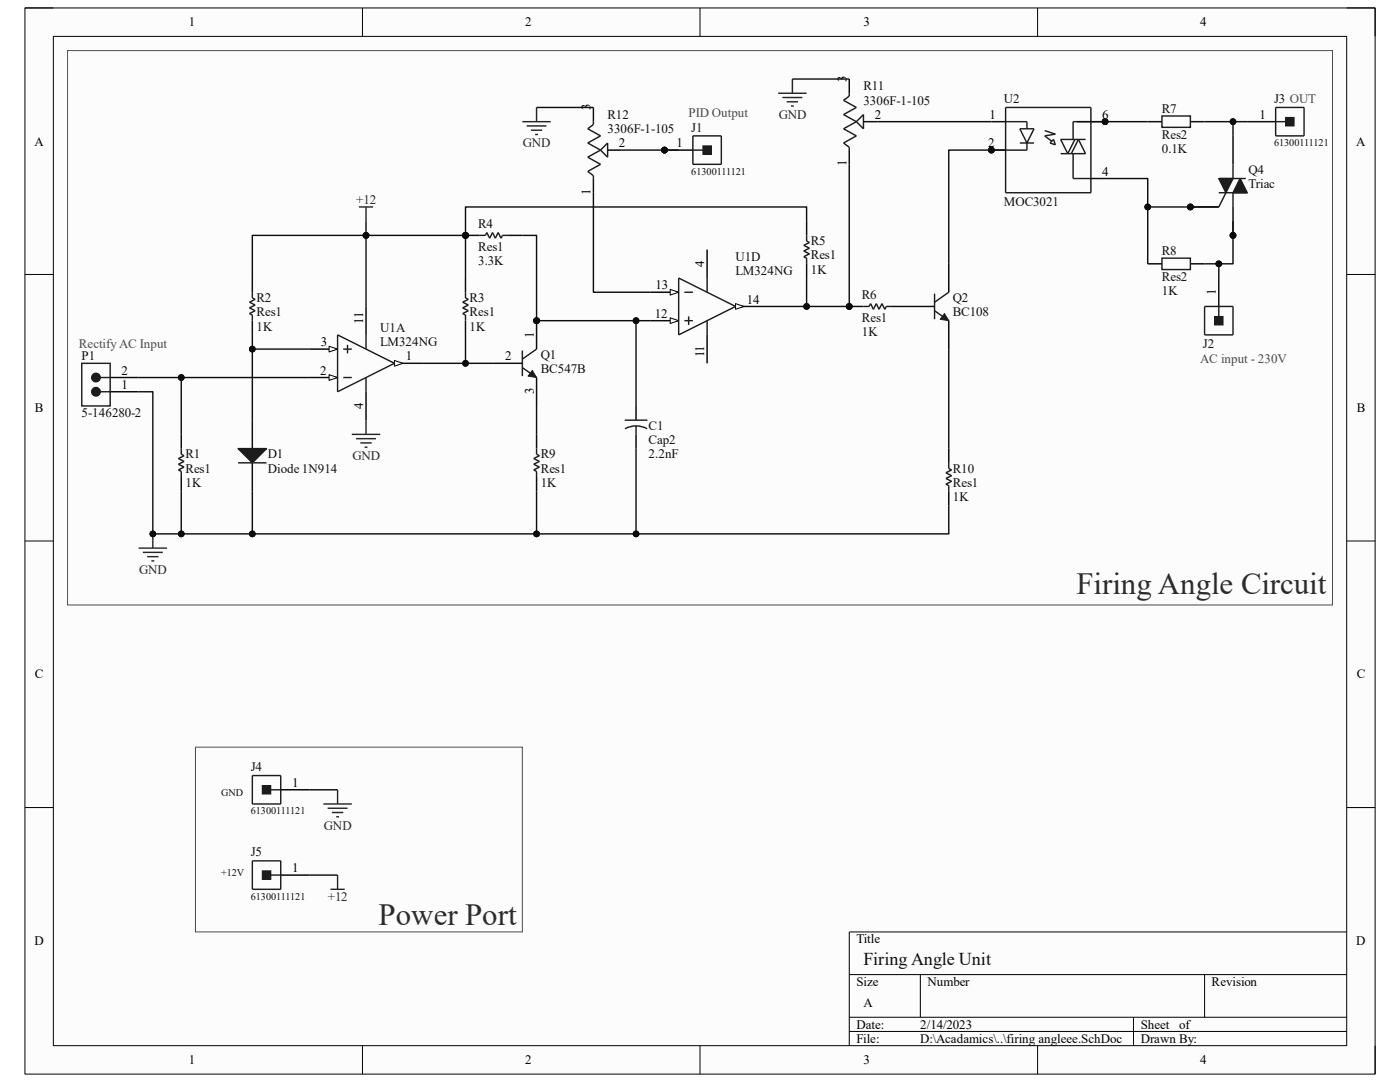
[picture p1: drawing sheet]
<svg xmlns="http://www.w3.org/2000/svg" width="279mm" height="216mm" viewBox="0 0 279 216" stroke-linecap="round" stroke-linejoin="round" font-family="sans-serif">
<path d="M5 1.6h269.4v212.7h-269.4z" fill-rule="evenodd" fill="#fcfcfc"/>
<path d="M5 1.6h269.4v212.7h-269.4z" fill="none" stroke="#000" stroke-width=".2"/>
<path d="M10.6 7.3h258.2v201.4h-258.2z" fill-rule="evenodd" fill="#fcfcfc"/>
<g fill="none" stroke="#000" stroke-width=".2">
<path d="M5 1.6h5.6M10.6 7.3h258.2v201.4h-258.2zM72.3 1.6v5.7M139.7 1.6v5.7M207.1 1.6v5.7M268.8 1.6h5.6v5.7M5 54.8h5.6M268.8 54.8h5.6M5 107.9h5.6M268.8 107.9h5.6M5 161.1h5.6M268.8 161.1h5.6"/>
<path d="M169.5 194.5h99.3M183.7 194.5v8.5M240.4 194.5v8.5M268.8 186h-99.3v22.7M72.3 208.7v5.6M139.7 208.7v5.6M169.5 203h99.3M169.5 205.8h99.3M207.1 208.7v5.6M226.2 203v5.7M274.4 208.7v5.6"/>
</g>
<path d="M22 75.3h5.7M22 78.2h5.7" fill="none" stroke="#000" stroke-width=".28"/>
<path d="M16.3 72.5h5.7v8.5h-5.7z" fill="none" stroke="#1c1c1c" stroke-width=".28"/>
<circle cx="19.2" cy="78.2" r=".85" fill="#1c1c1c"/>
<circle cx="19.2" cy="78.2" r=".85" fill="none" stroke="#1c1c1c" stroke-width=".28"/>
<circle cx="19.2" cy="75.3" r=".85" fill="#1c1c1c"/>
<g fill="none" stroke="#1c1c1c" stroke-width=".28">
<path d="M20 75.3h2M20 78.2h2"/>
<circle cx="19.2" cy="75.3" r=".85"/>
</g>
<path d="M78.7 72.5h5.7" fill="none" stroke="#000" stroke-width=".28"/>
<path d="M78.7 71.9l1.7 .6-1.7 .6z" fill="#fbfbfb"/>
<path d="M78.7 71.9l1.7 .6-1.7 .6z" fill="none" stroke="#000" stroke-width=".2"/>
<path d="M61.7 75.3h5.7" fill="none" stroke="#000" stroke-width=".28"/>
<path d="M65.7 74.8l1.7 .5-1.7 .6z" fill="#fbfbfb"/>
<path d="M65.7 74.8l1.7 .5-1.7 .6z" fill="none" stroke="#000" stroke-width=".2"/>
<path d="M61.7 69.7h5.7" fill="none" stroke="#000" stroke-width=".28"/>
<path d="M65.7 69.1l1.7 .6-1.7 .5z" fill="#fbfbfb"/>
<path d="M65.7 69.1l1.7 .6-1.7 .5z" fill="none" stroke="#000" stroke-width=".2"/>
<path d="M67.4 66.8l11.3 5.7-11.3 5.7zM68.5 75.3h1.7M68.5 69.7h1.7M69.4 68.8v1.7M73 66.8v2.9M73 75.3v2.9" fill="none" stroke="#1c1c1c" stroke-width=".28"/>
<path d="M73 61.2v5.6M73 78.2v5.6" fill="none" stroke="#000" stroke-width=".28"/>
<path d="M129.8 64h5.6" fill="none" stroke="#000" stroke-width=".29"/>
<path d="M133.7 63.4l1.7 .6-1.7 .6z" fill="#fbfbfb"/>
<path d="M133.7 63.4l1.7 .6-1.7 .6z" fill="none" stroke="#000" stroke-width=".2"/>
<path d="M129.8 58.3h5.6" fill="none" stroke="#000" stroke-width=".29"/>
<path d="M133.7 57.7l1.7 .6-1.7 .6z" fill="#fbfbfb"/>
<path d="M133.7 57.7l1.7 .6-1.7 .6z" fill="none" stroke="#000" stroke-width=".2"/>
<path d="M146.8 61.2h5.7" fill="none" stroke="#000" stroke-width=".29"/>
<path d="M146.8 60.6l1.7 .6-1.7 .5z" fill="#fbfbfb"/>
<path d="M146.8 60.6l1.7 .6-1.7 .5z" fill="none" stroke="#000" stroke-width=".2"/>
<path d="M135.4 55.5l11.4 5.7-11.4 5.6zM136.6 58.3h1.7M141.1 55.5v2.8M136.6 64h1.7M137.4 63.1v1.7M141.1 64v2.8" fill="none" stroke="#1c1c1c" stroke-width=".29"/>
<path d="M141.1 49.8v5.7M141.1 66.8v5.7" fill="none" stroke="#000" stroke-width=".29"/>
<circle cx="107.1" cy="64" r=".57" fill="#0e0e0e"/>
<circle cx="107.1" cy="64" r=".57" fill="none" stroke="#0e0e0e" stroke-width=".2"/>
<path d="M107.1 64v5.7" fill="none" stroke="#000" stroke-width=".29"/>
<circle cx="107.1" cy="64" r=".57" fill="#0e0e0e"/>
<circle cx="107.1" cy="64" r=".57" fill="none" stroke="#0e0e0e" stroke-width=".2"/>
<path d="M98.6 72.5h5.6M107.1 75.3v5.7" fill="none" stroke="#000" stroke-width=".29"/>
<path d="M104.2 73.3l2.9 2M104.2 69.9v5.2M107.1 69.7l-2.9 1.9" fill="none" stroke="#1c1c1c" stroke-width=".29"/>
<path d="M106.2 73.9l.9 1.4-1.7-.2z" fill="#1c1c1c"/>
<path d="M106.2 73.9l.9 1.4-1.7-.2z" fill="none" stroke="#1c1c1c" stroke-width=".2"/>
<circle cx="132.6" cy="30" r=".57" fill="#0e0e0e"/>
<circle cx="132.6" cy="30" r=".57" fill="none" stroke="#0e0e0e" stroke-width=".2"/>
<path d="M132.6 30h5.7" fill="none" stroke="#000" stroke-width=".29"/>
<circle cx="132.6" cy="30" r=".57" fill="#0e0e0e"/>
<circle cx="132.6" cy="30" r=".57" fill="none" stroke="#0e0e0e" stroke-width=".2"/>
<path d="M138.3 27.1h5.7v5.7h-5.7zM138.3 30h2" fill="none" stroke="#1c1c1c" stroke-width=".29"/>
<path d="M140.3 29.1h1.7v1.7h-1.7z" fill-rule="evenodd" fill="#1c1c1c"/>
<path d="M140.3 29.1h1.7v1.7h-1.7z" fill="none" stroke="#1c1c1c" stroke-width=".2"/>
<path d="M243.2 55.5v5.7" fill="none" stroke="#000" stroke-width=".29"/>
<path d="M240.4 61.2h5.7v5.6h-5.7zM243.2 61.2v1.9" fill="none" stroke="#1c1c1c" stroke-width=".29"/>
<path d="M242.4 63.1h1.7v1.7h-1.7z" fill-rule="evenodd" fill="#1c1c1c"/>
<path d="M242.4 63.1h1.7v1.7h-1.7z" fill="none" stroke="#1c1c1c" stroke-width=".2"/>
<path d="M248.9 24.3h5.7" fill="none" stroke="#000" stroke-width=".29"/>
<path d="M254.6 21.4h5.7v5.7h-5.7zM254.6 24.3h2" fill="none" stroke="#1c1c1c" stroke-width=".29"/>
<path d="M256.6 23.4h1.7v1.7h-1.7z" fill-rule="evenodd" fill="#1c1c1c"/>
<path d="M256.6 23.4h1.7v1.7h-1.7z" fill="none" stroke="#1c1c1c" stroke-width=".2"/>
<path d="M50.4 83.8v5.7M50.4 92.4v5.6" fill="none" stroke="#000" stroke-width=".29"/>
<path d="M47.5 89.5h5.7l-2.8 2.9z" fill="#1c1c1c"/>
<path d="M47.5 89.5h5.7l-2.8 2.9zM47.5 92.4h5.7" fill="none" stroke="#1c1c1c" stroke-width=".29"/>
<path d="M27.7 109.4h5.6M28.5 110.2h4M29.4 111.1h2.2M30.2 111.9h.6M30.5 106.5v2.9" fill="none" stroke="#262626" stroke-width=".29"/>
<circle cx="30.5" cy="106.5" r=".57" fill="#0e0e0e"/>
<circle cx="30.5" cy="106.5" r=".57" fill="none" stroke="#0e0e0e" stroke-width=".2"/>
<path d="M70.2 86.7h5.7M71.1 87.5h3.9M71.9 88.4h2.3M72.8 89.2h.5M73 83.8v2.9" fill="none" stroke="#262626" stroke-width=".29"/>
<path d="M71.6 41.3h2.9M73 41.3v2.8" fill="none" stroke="#262626" stroke-width=".28"/>
<circle cx="246.1" cy="47" r=".57" fill="#0e0e0e"/>
<circle cx="246.1" cy="47" r=".57" fill="none" stroke="#0e0e0e" stroke-width=".2"/>
<circle cx="237.6" cy="41.3" r=".57" fill="#0e0e0e"/>
<circle cx="237.6" cy="41.3" r=".57" fill="none" stroke="#0e0e0e" stroke-width=".2"/>
<path d="M246.1 27.1v5.7M246.1 41.3v5.7" fill="none" stroke="#000" stroke-width=".29"/>
<circle cx="246.1" cy="47" r=".57" fill="#0e0e0e"/>
<circle cx="246.1" cy="47" r=".57" fill="none" stroke="#0e0e0e" stroke-width=".2"/>
<path d="M237.6 41.3h5.6" fill="none" stroke="#000" stroke-width=".29"/>
<circle cx="237.6" cy="41.3" r=".57" fill="#0e0e0e"/>
<circle cx="237.6" cy="41.3" r=".57" fill="none" stroke="#0e0e0e" stroke-width=".2"/>
<path d="M244.7 38.5l-1.5 2.8M246.1 32.8v2.8M246.1 38.5v2.8" fill="none" stroke="#1c1c1c" stroke-width=".29"/>
<path d="M247.5 35.6l1.4 2.9h-2.8z" fill="#1c1c1c"/>
<path d="M247.5 35.6l1.4 2.9h-2.8z" fill="none" stroke="#1c1c1c" stroke-width=".29"/>
<path d="M243.2 35.6h2.9l-1.4 2.9z" fill="#1c1c1c"/>
<path d="M243.2 35.6h2.9l-1.4 2.9zM243.2 38.5h5.7M243.5 35.6h5.1M92.9 58.3v1.2l.6 .2-1.2 .6 1.2 .6-1.2 .5 1.2 .6-1.2 .6 .6 .3v1.1M36.2 89.5v1.2l.5 .2-1.1 .6 1.1 .6-1.1 .5 1.1 .6-1.1 .6 .6 .3v1.1" fill="none" stroke="#1c1c1c" stroke-width=".29"/>
<path d="M67.4 157.6v2.8M64.5 160.4h5.7M65.4 161.3h4M66 177.5h2.8M66.2 162.1h2.3M67.1 163h.6M67.4 174.6v2.9" fill="none" stroke="#262626" stroke-width=".29"/>
<path d="M13.5 10.1h252.4v110.6h-252.4zM39 149.1h65.2v36.9h-65.2z" fill="none" stroke="#4c4c4c" stroke-width=".2"/>
<path d="M50.4 55.5v2.8M50.4 64v2.8" fill="none" stroke="#000" stroke-width=".28"/>
<path d="M50.4 58.3v1.1l.5 .3-1.1 .6 1.1 .6-1.1 .5 1.1 .6-1.1 .6 .6 .3v1.1" fill="none" stroke="#1c1c1c" stroke-width=".28"/>
<path d="M92.9 55.5v2.8M92.9 64v2.8M36.2 86.7v2.8M36.2 95.2v2.8" fill="none" stroke="#000" stroke-width=".29"/>
<circle cx="92.9" cy="47" r=".57" fill="#0e0e0e"/>
<circle cx="92.9" cy="47" r=".57" fill="none" stroke="#0e0e0e" stroke-width=".2"/>
<path d="M92.9 47h2.8" fill="none" stroke="#000" stroke-width=".29"/>
<circle cx="92.9" cy="47" r=".57" fill="#0e0e0e"/>
<circle cx="92.9" cy="47" r=".57" fill="none" stroke="#0e0e0e" stroke-width=".2"/>
<path d="M101.4 47h2.8M161 44.1v2.9M161 52.6v2.9" fill="none" stroke="#000" stroke-width=".29"/>
<path d="M95.7 47h1.2l.3-.6 .5 1.1 .6-1.1 .6 1.1 .5-1.1 .6 1.1 .3-.5h1.1M161 47v1.1l.5 .3-1.1 .6 1.1 .5-1.1 .6 1.1 .6-1.1 .5 .6 .3v1.1" fill="none" stroke="#1c1c1c" stroke-width=".29"/>
<circle cx="169.5" cy="61.2" r=".57" fill="#0e0e0e"/>
<circle cx="169.5" cy="61.2" r=".57" fill="none" stroke="#0e0e0e" stroke-width=".2"/>
<path d="M169.5 61.2h2.8M178 61.2h2.8" fill="none" stroke="#000" stroke-width=".29"/>
<circle cx="169.5" cy="61.2" r=".57" fill="#0e0e0e"/>
<circle cx="169.5" cy="61.2" r=".57" fill="none" stroke="#0e0e0e" stroke-width=".2"/>
<path d="M231.9 23.1h5.7v2.3h-5.7zM231.9 51.5h5.7v2.3h-5.7zM172.3 61.2h1.2l.2-.6 .6 1.1 .6-1.1 .5 1.1 .6-1.1 .6 1.1 .3-.5h1.1M50.4 154.8h5.6v5.6h-5.6zM54 157.6h2" fill="none" stroke="#1c1c1c" stroke-width=".29"/>
<path d="M229.1 24.3h2.8M237.6 24.3h2.8M229.1 52.6h2.8M237.6 52.6h2.8M56 157.6h5.7" fill="none" stroke="#000" stroke-width=".29"/>
<path d="M52.3 156.7h1.7v1.7h-1.7z" fill-rule="evenodd" fill="#1c1c1c"/>
<path d="M52.3 156.7h1.7v1.7h-1.7z" fill="none" stroke="#1c1c1c" stroke-width=".2"/>
<path d="M56 174.6h5.7" fill="none" stroke="#000" stroke-width=".29"/>
<path d="M50.4 171.8h5.6v5.7h-5.6zM54 174.6h2" fill="none" stroke="#1c1c1c" stroke-width=".29"/>
<path d="M52.3 173.8h1.7v1.7h-1.7z" fill-rule="evenodd" fill="#1c1c1c"/>
<path d="M52.3 173.8h1.7v1.7h-1.7z" fill="none" stroke="#1c1c1c" stroke-width=".2"/>
<path d="M189.3 52.6v5.7M180.8 61.2h5.7M189.3 64v5.7M126.9 81v2.8M126.9 86.7v2.8" fill="none" stroke="#000" stroke-width=".29"/>
<path d="M186.5 58.6v5.1M189.3 58.3l-2.8 2M186.5 62l2.8 2M124.7 83.8h4.5M126.9 85l1 .1 1.2 .4M126.9 85l-.9 .1-1.3 .4M126.9 85v1.7" fill="none" stroke="#1c1c1c" stroke-width=".29"/>
<path d="M188.5 62.6l.8 1.4-1.7-.3z" fill="#1c1c1c"/>
<path d="M188.5 62.6l.8 1.4-1.7-.3z" fill="none" stroke="#1c1c1c" stroke-width=".2"/>
<path d="M169.5 15.8v2.8M118.4 21.4v2.9M118.4 35.6v2.9M121.3 30h2.8M169.5 30v2.8M172.3 24.3h2.9M107.1 86.7v2.8M107.1 95.2v2.8M189.3 89.5v2.9M189.3 98v2.9" fill="none" stroke="#000" stroke-width=".29"/>
<path d="M169.5 18.6v.6l-1.2 .8 2.6 1.4-2.6 1.5 2.6 1.4M118.4 24.3v.5l-1.1 .9 2.5 1.4-2.5 1.4 2.5 1.5M119.8 30l-2.5 1.4 2.5 1.4-2.5 1.4 1.1 .9v.5M119.8 30l1.5-1.5v2.9zM170.9 24.3l-2.6 1.4 2.6 1.4-2.6 1.4 1.2 .9v.6M172.3 22.9v2.8l-1.4-1.4zM107.1 89.5v1.2l.6 .2-1.2 .6 1.2 .6-1.2 .5 1.2 .6-1.2 .6 .6 .3v1.1M189.3 92.4v1.1l.6 .3-1.1 .5 1.1 .6-1.1 .6 1.1 .5-1.1 .6 .5 .3v1.1" fill="none" stroke="#1c1c1c" stroke-width=".29"/>
<path d="M155.3 18.6h5.7M156.2 19.5h3.9M158.1 15.8v2.8M104.2 24.3h5.7M105.1 25.1h4M105.9 26h2.3M106.8 26.8h.6M107.1 21.4v2.9M157 20.3h2.3M157.9 21.2h.5" fill="none" stroke="#262626" stroke-width=".29"/>
<circle cx="197.9" cy="30" r=".57" fill="#0e0e0e"/>
<circle cx="197.9" cy="30" r=".57" fill="none" stroke="#0e0e0e" stroke-width=".2"/>
<circle cx="220.5" cy="24.3" r=".57" fill="#0e0e0e"/>
<circle cx="220.5" cy="24.3" r=".57" fill="none" stroke="#0e0e0e" stroke-width=".2"/>
<path d="M200.7 24.3h4.2v1.4M200.7 21.4h17v17.1h-17zM203.5 25.7h2.9l-1.5 2.8zM203.5 28.5h2.9M204.9 28.5v1.5h-4.2M208.5 26.1l2.1 .7-2.1 .3 1.4 1.1M210.3 27.8l.3 1.1-1.1-.4zM211.7 30.7h4.9l-1.4-2.9-1.4 2.9M214.2 30.7v4.9h3.5M214.5 27.8l-1.4 2.9-1.4-2.9h4.9M217.7 24.3h-3.5v3.5" fill="none" stroke="#1c1c1c" stroke-width=".29"/>
<path d="M197.9 24.3h2.8M197.9 30h2.8" fill="none" stroke="#000" stroke-width=".29"/>
<circle cx="197.9" cy="30" r=".57" fill="#0e0e0e"/>
<circle cx="197.9" cy="30" r=".57" fill="none" stroke="#0e0e0e" stroke-width=".2"/>
<path d="M217.7 24.3h2.8" fill="none" stroke="#000" stroke-width=".29"/>
<circle cx="220.5" cy="24.3" r=".57" fill="#0e0e0e"/>
<circle cx="220.5" cy="24.3" r=".57" fill="none" stroke="#0e0e0e" stroke-width=".2"/>
<path d="M217.7 35.6h2.8" fill="none" stroke="#000" stroke-width=".29"/>
<path d="M246.1 24.3v2.8" fill="none" stroke="#0e0e0e" stroke-width=".29"/>
<circle cx="246.1" cy="24.3" r=".57" fill="#0e0e0e"/>
<circle cx="246.1" cy="24.3" r=".57" fill="none" stroke="#0e0e0e" stroke-width=".2"/>
<path d="M27.7 78.2h2.8v28.3h158.8v-5.6" fill="none" stroke="#0e0e0e" stroke-width=".29"/>
<circle cx="30.5" cy="106.5" r=".57" fill="#0e0e0e"/>
<circle cx="30.5" cy="106.5" r=".57" fill="none" stroke="#0e0e0e" stroke-width=".2"/>
<circle cx="36.2" cy="106.5" r=".57" fill="#0e0e0e"/>
<circle cx="36.2" cy="106.5" r=".57" fill="none" stroke="#0e0e0e" stroke-width=".2"/>
<circle cx="50.4" cy="106.5" r=".57" fill="#0e0e0e"/>
<circle cx="50.4" cy="106.5" r=".57" fill="none" stroke="#0e0e0e" stroke-width=".2"/>
<circle cx="107.1" cy="106.5" r=".57" fill="#0e0e0e"/>
<circle cx="107.1" cy="106.5" r=".57" fill="none" stroke="#0e0e0e" stroke-width=".2"/>
<circle cx="126.9" cy="106.5" r=".57" fill="#0e0e0e"/>
<circle cx="126.9" cy="106.5" r=".57" fill="none" stroke="#0e0e0e" stroke-width=".2"/>
<path d="M27.7 75.3h34" fill="none" stroke="#0e0e0e" stroke-width=".28"/>
<circle cx="36.2" cy="75.3" r=".57" fill="#0e0e0e"/>
<circle cx="36.2" cy="75.3" r=".57" fill="none" stroke="#0e0e0e" stroke-width=".2"/>
<path d="M61.7 69.7h-11.3v14.1" fill="none" stroke="#0e0e0e" stroke-width=".28"/>
<circle cx="50.4" cy="69.7" r=".57" fill="#0e0e0e"/>
<circle cx="50.4" cy="69.7" r=".57" fill="none" stroke="#0e0e0e" stroke-width=".2"/>
<path d="M73 47h-22.6v8.5" fill="none" stroke="#0e0e0e" stroke-width=".28"/>
<circle cx="73" cy="47" r=".57" fill="#0e0e0e"/>
<circle cx="73" cy="47" r=".57" fill="none" stroke="#0e0e0e" stroke-width=".2"/>
<path d="M73 44.1v2.9h19.9M61.7 157.6h5.7M61.7 174.6h5.7" fill="none" stroke="#0e0e0e" stroke-width=".29"/>
<circle cx="73" cy="47" r=".57" fill="#0e0e0e"/>
<circle cx="73" cy="47" r=".57" fill="none" stroke="#0e0e0e" stroke-width=".2"/>
<circle cx="92.9" cy="47" r=".57" fill="#0e0e0e"/>
<circle cx="92.9" cy="47" r=".57" fill="none" stroke="#0e0e0e" stroke-width=".2"/>
<path d="M84.4 72.5h14.2" fill="none" stroke="#0e0e0e" stroke-width=".29"/>
<circle cx="92.9" cy="72.5" r=".57" fill="#0e0e0e"/>
<circle cx="92.9" cy="72.5" r=".57" fill="none" stroke="#0e0e0e" stroke-width=".2"/>
<path d="M161 44.1v-2.8h-68.1v5.7" fill="none" stroke="#0e0e0e" stroke-width=".29"/>
<circle cx="92.9" cy="47" r=".57" fill="#0e0e0e"/>
<circle cx="92.9" cy="47" r=".57" fill="none" stroke="#0e0e0e" stroke-width=".2"/>
<path d="M104.2 47h2.9v17" fill="none" stroke="#0e0e0e" stroke-width=".29"/>
<circle cx="107.1" cy="64" r=".57" fill="#0e0e0e"/>
<circle cx="107.1" cy="64" r=".57" fill="none" stroke="#0e0e0e" stroke-width=".2"/>
<path d="M107.1 64h22.7" fill="none" stroke="#0e0e0e" stroke-width=".29"/>
<circle cx="107.1" cy="64" r=".57" fill="#0e0e0e"/>
<circle cx="107.1" cy="64" r=".57" fill="none" stroke="#0e0e0e" stroke-width=".2"/>
<circle cx="126.9" cy="64" r=".57" fill="#0e0e0e"/>
<circle cx="126.9" cy="64" r=".57" fill="none" stroke="#0e0e0e" stroke-width=".2"/>
<path d="M107.1 21.4h11.3M118.4 38.5v19.8h11.4M124.1 30h8.5" fill="none" stroke="#0e0e0e" stroke-width=".29"/>
<circle cx="132.6" cy="30" r=".57" fill="#0e0e0e"/>
<circle cx="132.6" cy="30" r=".57" fill="none" stroke="#0e0e0e" stroke-width=".2"/>
<path d="M132.6 30h2.8" fill="none" stroke="#0e0e0e" stroke-width=".29"/>
<circle cx="132.6" cy="30" r=".57" fill="#0e0e0e"/>
<circle cx="132.6" cy="30" r=".57" fill="none" stroke="#0e0e0e" stroke-width=".2"/>
<path d="M169.5 32.8v28.4h-17" fill="none" stroke="#0e0e0e" stroke-width=".29"/>
<circle cx="161" cy="61.2" r=".57" fill="#0e0e0e"/>
<circle cx="161" cy="61.2" r=".57" fill="none" stroke="#0e0e0e" stroke-width=".2"/>
<circle cx="169.5" cy="61.2" r=".57" fill="#0e0e0e"/>
<circle cx="169.5" cy="61.2" r=".57" fill="none" stroke="#0e0e0e" stroke-width=".2"/>
<path d="M158.1 15.8h11.4M175.2 24.3h22.7M200.7 30h-11.4v22.6" fill="none" stroke="#0e0e0e" stroke-width=".29"/>
<circle cx="197.9" cy="30" r=".57" fill="#0e0e0e"/>
<circle cx="197.9" cy="30" r=".57" fill="none" stroke="#0e0e0e" stroke-width=".2"/>
<path d="M214.9 24.3h14.2" fill="none" stroke="#0e0e0e" stroke-width=".29"/>
<circle cx="220.5" cy="24.3" r=".57" fill="#0e0e0e"/>
<circle cx="220.5" cy="24.3" r=".57" fill="none" stroke="#0e0e0e" stroke-width=".2"/>
<path d="M220.5 35.6h8.6v5.7h14.1" fill="none" stroke="#0e0e0e" stroke-width=".29"/>
<circle cx="237.6" cy="41.3" r=".57" fill="#0e0e0e"/>
<circle cx="237.6" cy="41.3" r=".57" fill="none" stroke="#0e0e0e" stroke-width=".2"/>
<circle cx="229.1" cy="41.3" r=".57" fill="#0e0e0e"/>
<circle cx="229.1" cy="41.3" r=".57" fill="none" stroke="#0e0e0e" stroke-width=".2"/>
<path d="M240.4 52.6h2.8" fill="none" stroke="#0e0e0e" stroke-width=".29"/>
<circle cx="243.2" cy="52.6" r=".57" fill="#0e0e0e"/>
<circle cx="243.2" cy="52.6" r=".57" fill="none" stroke="#0e0e0e" stroke-width=".2"/>
<path d="M240.4 24.3h8.5" fill="none" stroke="#0e0e0e" stroke-width=".29"/>
<circle cx="246.1" cy="24.3" r=".57" fill="#0e0e0e"/>
<circle cx="246.1" cy="24.3" r=".57" fill="none" stroke="#0e0e0e" stroke-width=".2"/>
<path d="M246.1 44.1v8.5h-2.9v2.9" fill="none" stroke="#0e0e0e" stroke-width=".29"/>
<circle cx="246.1" cy="47" r=".57" fill="#0e0e0e"/>
<circle cx="246.1" cy="47" r=".57" fill="none" stroke="#0e0e0e" stroke-width=".2"/>
<circle cx="243.2" cy="52.6" r=".57" fill="#0e0e0e"/>
<circle cx="243.2" cy="52.6" r=".57" fill="none" stroke="#0e0e0e" stroke-width=".2"/>
<path d="M36.2 98v8.5" fill="none" stroke="#0e0e0e" stroke-width=".29"/>
<circle cx="36.2" cy="106.5" r=".57" fill="#0e0e0e"/>
<circle cx="36.2" cy="106.5" r=".57" fill="none" stroke="#0e0e0e" stroke-width=".2"/>
<path d="M36.2 75.3v11.4" fill="none" stroke="#0e0e0e" stroke-width=".29"/>
<circle cx="36.2" cy="75.3" r=".57" fill="#0e0e0e"/>
<circle cx="36.2" cy="75.3" r=".57" fill="none" stroke="#0e0e0e" stroke-width=".2"/>
<path d="M50.4 98v8.5" fill="none" stroke="#0e0e0e" stroke-width=".29"/>
<circle cx="50.4" cy="106.5" r=".57" fill="#0e0e0e"/>
<circle cx="50.4" cy="106.5" r=".57" fill="none" stroke="#0e0e0e" stroke-width=".2"/>
<path d="M50.4 66.8v2.9" fill="none" stroke="#0e0e0e" stroke-width=".28"/>
<circle cx="50.4" cy="69.7" r=".57" fill="#0e0e0e"/>
<circle cx="50.4" cy="69.7" r=".57" fill="none" stroke="#0e0e0e" stroke-width=".2"/>
<path d="M73 47v14.2" fill="none" stroke="#0e0e0e" stroke-width=".28"/>
<circle cx="73" cy="47" r=".57" fill="#0e0e0e"/>
<circle cx="73" cy="47" r=".57" fill="none" stroke="#0e0e0e" stroke-width=".2"/>
<path d="M92.9 66.8v5.7" fill="none" stroke="#0e0e0e" stroke-width=".29"/>
<circle cx="92.9" cy="72.5" r=".57" fill="#0e0e0e"/>
<circle cx="92.9" cy="72.5" r=".57" fill="none" stroke="#0e0e0e" stroke-width=".2"/>
<path d="M92.9 47v8.5" fill="none" stroke="#0e0e0e" stroke-width=".29"/>
<circle cx="92.9" cy="47" r=".57" fill="#0e0e0e"/>
<circle cx="92.9" cy="47" r=".57" fill="none" stroke="#0e0e0e" stroke-width=".2"/>
<path d="M107.1 98v8.5" fill="none" stroke="#0e0e0e" stroke-width=".29"/>
<circle cx="107.1" cy="106.5" r=".57" fill="#0e0e0e"/>
<circle cx="107.1" cy="106.5" r=".57" fill="none" stroke="#0e0e0e" stroke-width=".2"/>
<path d="M107.1 81v5.7M126.9 89.5v17" fill="none" stroke="#0e0e0e" stroke-width=".29"/>
<circle cx="126.9" cy="106.5" r=".57" fill="#0e0e0e"/>
<circle cx="126.9" cy="106.5" r=".57" fill="none" stroke="#0e0e0e" stroke-width=".2"/>
<path d="M126.9 64v17" fill="none" stroke="#0e0e0e" stroke-width=".29"/>
<circle cx="126.9" cy="64" r=".57" fill="#0e0e0e"/>
<circle cx="126.9" cy="64" r=".57" fill="none" stroke="#0e0e0e" stroke-width=".2"/>
<path d="M161 55.5v5.7" fill="none" stroke="#0e0e0e" stroke-width=".29"/>
<circle cx="161" cy="61.2" r=".57" fill="#0e0e0e"/>
<circle cx="161" cy="61.2" r=".57" fill="none" stroke="#0e0e0e" stroke-width=".2"/>
<path d="M229.1 41.3v11.3M189.3 69.7v19.8" fill="none" stroke="#0e0e0e" stroke-width=".29"/>
<circle cx="229.1" cy="41.3" r=".57" fill="#0e0e0e"/>
<circle cx="229.1" cy="41.3" r=".57" fill="none" stroke="#0e0e0e" stroke-width=".2"/>
<g font-size="6.1" fill="#2d2d2d">
<text x="214.8" y="118.5">Firing Angle Circuit</text>
<text x="75.6" y="184.6">Power Port</text>
</g>
<text font-size="3.6" fill="#0e0e0e" x="172.3" y="192.5">Firing Angle Unit</text>
<g font-size="2.6">
<text x="37.7" y="5.2">1</text>
<text x="104.8" y="5.2">2</text>
<text x="172.3" y="5.2">3</text>
<text x="239.5" y="5.2">4</text>
<text x="168.9" y="16.3" transform="rotate(-90 168.9 16.3)">3</text>
<text x="117.9" y="22" transform="rotate(-90 117.9 22)">3</text>
<text x="174.6" y="23.7">2</text>
<text x="197.4" y="23.7">1</text>
<text x="220" y="23.7">6</text>
<text x="251.3" y="23.7">1</text>
<text x="6.9" y="29">A</text>
<text x="123.5" y="29.4">2</text>
<text x="135" y="29.4">1</text>
<text x="197.2" y="29.4">2</text>
<text x="270.7" y="29">A</text>
<text x="168.9" y="33.2" transform="rotate(-90 168.9 33.2)">1</text>
<text x="220" y="35.1">4</text>
<text x="117.9" y="38.9" transform="rotate(-90 117.9 38.9)">1</text>
<text x="140.5" y="53.2" transform="rotate(-90 140.5 53.2)">4</text>
<text x="130.8" y="57.7">13</text>
<text x="242.7" y="58.9" transform="rotate(-90 242.7 58.9)">1</text>
<text x="72.5" y="64.6" transform="rotate(-90 72.5 64.6)">11</text>
<text x="130.7" y="63.4">12</text>
<text x="149.1" y="60.6">14</text>
<text x="64" y="69.1">3</text>
<text x="81" y="71.9">1</text>
<text x="100.8" y="71.9">2</text>
<text x="106.5" y="67.4" transform="rotate(-90 106.5 67.4)">1</text>
<text x="140.5" y="71.3" transform="rotate(-90 140.5 71.3)">11</text>
<text x="24.3" y="74.8">2</text>
<text x="24.3" y="77.6">1</text>
<text x="63.9" y="74.8">2</text>
<text x="7" y="82.2">B</text>
<text x="72.5" y="81.6" transform="rotate(-90 72.5 81.6)">4</text>
<text x="106.5" y="78.7" transform="rotate(-90 106.5 78.7)">3</text>
<text x="270.8" y="82.2">B</text>
<text x="7" y="135.4">C</text>
<text x="270.8" y="135.4">C</text>
<text x="58.3" y="157">1</text>
<text x="58.3" y="174">1</text>
<text x="6.9" y="188.6">D</text>
<text x="170.9" y="188.2">Title</text>
<text x="270.7" y="188.6">D</text>
<text x="170.9" y="196.7">Size</text>
<text x="185.1" y="196.7">Number</text>
<text x="241.8" y="196.7">Revision</text>
<text x="172.3" y="201">A</text>
<text x="170.9" y="205.2">Date:</text>
<text x="170.9" y="208.1">File:</text>
<text x="183.6" y="208.1">D:\Acadamics\..\firing angleee.SchDoc</text>
<text x="183.6" y="205.2">2/14/2023</text>
<text x="227.7" y="205.2">Sheet</text>
<text x="227.7" y="208.1">Drawn By:</text>
<text x="235.3" y="205.2">of</text>
<text x="37.7" y="212.3">1</text>
<text x="104.8" y="212.3">2</text>
<text x="172.3" y="212.3">3</text>
<text x="239.5" y="212.3">4</text>
</g>
<g font-size="2.6" fill="#0e0e0e">
<text x="121.2" y="23.7">R12</text>
<text x="172.3" y="18">R11</text>
<text x="172.3" y="20.9">3306F-1-105</text>
<text x="200.4" y="20.6">U2</text>
<text x="231.9" y="22.6">R7</text>
<text x="254.3" y="20.6">J3 OUT</text>
<text x="121.2" y="26.5">3306F-1-105</text>
<text x="138" y="26.2">J1</text>
<text x="231.9" y="27.7">Res2</text>
<text x="231.9" y="30.5">0.1K</text>
<text x="249.2" y="34.8">Q4</text>
<text x="200.4" y="41">MOC3021</text>
<text x="249.2" y="37.6">Triac</text>
<text x="95.4" y="45.6">R4</text>
<text x="95.4" y="52.9">3.3K</text>
<text x="95.4" y="50.1">Res1</text>
<text x="146.8" y="52.1">U1D</text>
<text x="161.8" y="48.9">R5</text>
<text x="161.8" y="51.8">Res1</text>
<text x="231.9" y="50.9">R8</text>
<text x="146.8" y="54.9">LM324NG</text>
<text x="161.8" y="54.6">1K</text>
<text x="172" y="59.7">R6</text>
<text x="231.9" y="58.9">1K</text>
<text x="231.9" y="56">Res2</text>
<text x="51.2" y="66">1K</text>
<text x="51.2" y="60.3">R2</text>
<text x="51.2" y="63.1">Res1</text>
<text x="93.7" y="66">1K</text>
<text x="93.7" y="60.3">R3</text>
<text x="93.7" y="63.1">Res1</text>
<text x="172" y="64.3">Res1</text>
<text x="190.2" y="60.3">Q2</text>
<text x="190.2" y="63.1">BC108</text>
<text x="16.3" y="71.9">P1</text>
<text x="75.9" y="66.3">U1A</text>
<text x="75.9" y="69.1">LM324NG</text>
<text x="107.9" y="71.6">Q1</text>
<text x="172" y="67.1">1K</text>
<text x="240.1" y="69.4">J2</text>
<text x="107.9" y="74.5">BC547B</text>
<text x="16.3" y="83.3">5-146280-2</text>
<text x="129.5" y="85.8">C1</text>
<text x="129.5" y="88.6">Cap2</text>
<text x="37" y="91.5">R1</text>
<text x="37" y="94.3">Res1</text>
<text x="53.5" y="91.5">D1</text>
<text x="53.5" y="94.3">Diode 1N914</text>
<text x="107.9" y="91.5">R9</text>
<text x="107.9" y="94.3">Res1</text>
<text x="129.5" y="91.5">2.2nF</text>
<text x="190.2" y="94.3">R10</text>
<text x="37" y="97.2">1K</text>
<text x="107.9" y="97.2">1K</text>
<text x="190.2" y="100">1K</text>
<text x="190.2" y="97.2">Res1</text>
<text x="50" y="153.9">J4</text>
<text x="50" y="170.9">J5</text>
</g>
<g font-size="2.6" fill="#4a4a4a">
<text x="137.4" y="23.4">PID Output</text>
<text x="15.7" y="69.4">Rectify AC Input</text>
<text x="239.5" y="72.5">AC input - 230V</text>
</g>
<g font-size="2.6" fill="#262626">
<text x="155.4" y="23.7">GND</text>
<text x="104.4" y="29.4">GND</text>
<text x="71.1" y="40.7">+12</text>
<text x="70.3" y="91.8">GND</text>
<text x="27.8" y="114.5">GND</text>
<text x="64.6" y="165.5">GND</text>
<text x="65.4" y="179.7">+12</text>
</g>
<g font-size="2" fill="#0e0e0e">
<text x="254.3" y="29.2">61300111121</text>
<text x="138" y="34.9">61300111121</text>
<text x="44.1" y="158.8">GND</text>
<text x="50" y="162.5">61300111121</text>
<text x="44.1" y="174.7">+12V</text>
<text x="50" y="179.5">61300111121</text>
</g>
</svg>
